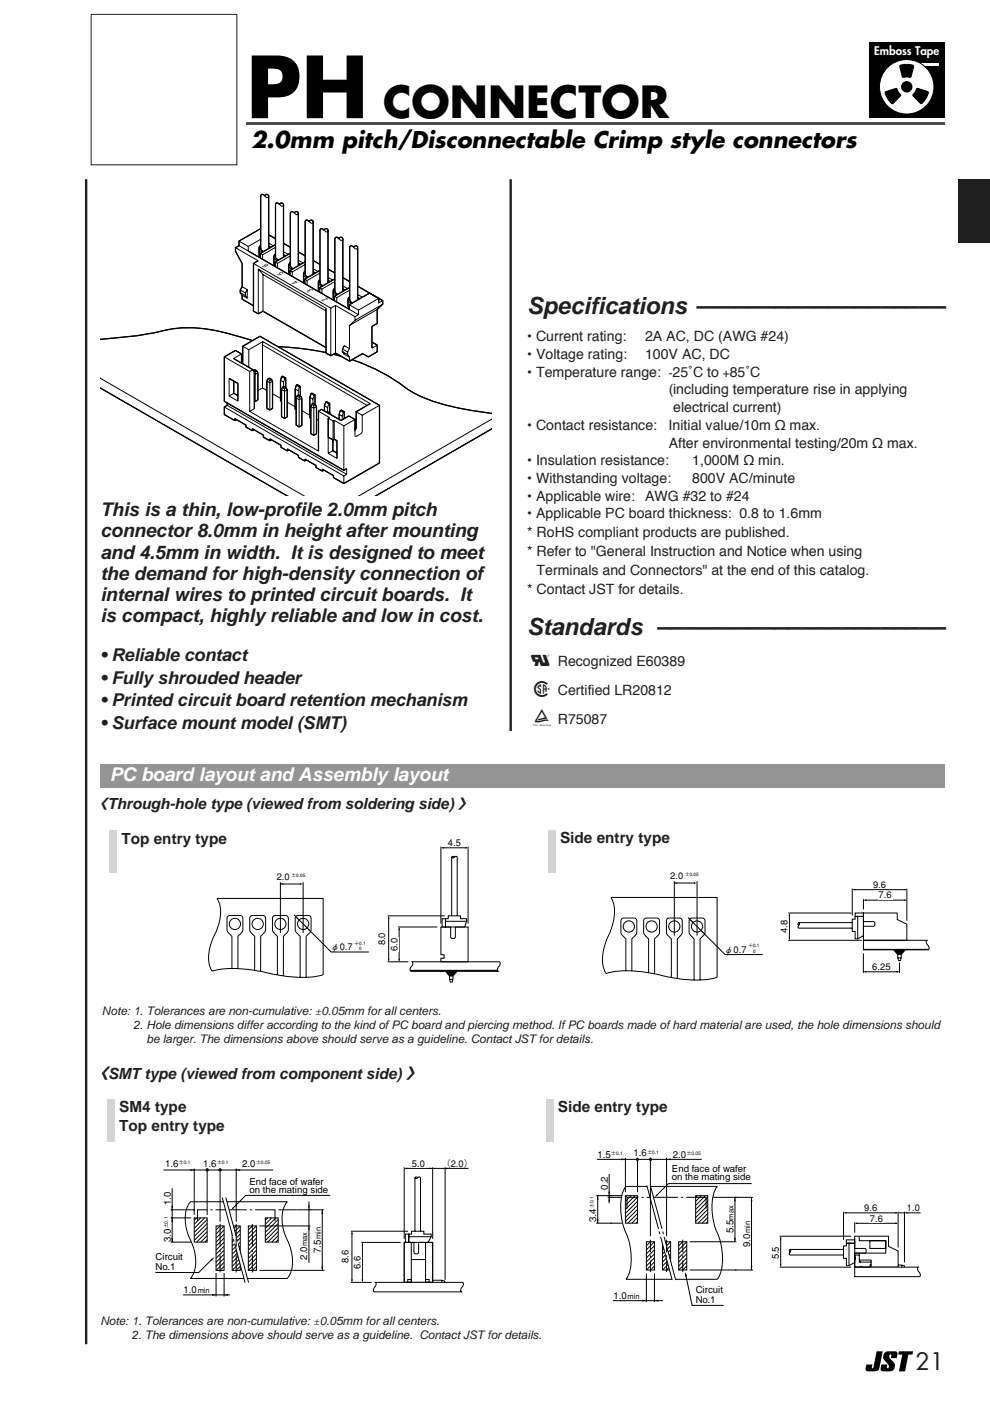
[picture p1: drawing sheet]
<svg xmlns="http://www.w3.org/2000/svg" width="210mm" height="297mm" viewBox="0 0 210 297" stroke-linecap="round" stroke-linejoin="round" font-family="sans-serif">
<g fill="none" stroke="#000" stroke-width=".21">
<path d="M49.9 52.5v.8l1.4 2.6v4.9l-.4 .7v.5l.4 .6v.8l2.5 1.4M49.9 52.5l4.8 2.8-1 .6 16.4 9.4 1-.5M50.7 51.1l1.9 1.2M50.7 52.1l25.3 14.6M52.6 52.3v.9M53.7 55.9v10.1l1.1 .5M54.8 57.1l1 1.1M54.9 52.6v1.5l.3 .4M55.2 53.7l.5 .3M55.3 52a.73 .73 0 0 0-.4 .7 .73 .73 0 0 0 .5 .7l.3-.2-.4-.4v-.3M55.3 50.7l-2.7 1.6M55.3 48.5l-4.6 2.6v1l-.8 .4"/>
<path d="M55.7 53.2v.3M55.7 54v1M55.8 58.2v7.8M55.8 58.2l13.3 7.7M56.1 41.5l.3-.2a.4 .4 0 0 1 .6 .3M57 51.8l.2-.2 .8 .5M57 49.8l1.4 .8M57 41.6v11.1M57 41.6l-.3 .3-.7-.5a.38 .38 0 0 0-.4-.2 .38 .38 0 0 0-.3 .4v11.2M57 52.2l.4 .2M58.1 54.4v1.6l.2 .3M58.3 55.6l.5 .2"/>
<path d="M58.4 53.9a.73 .73 0 0 0-.3 .7 .73 .73 0 0 0 .4 .6l.3-.2-.4-.4v-.3M58.4 52.4l-2.7 1.6M58.4 51.9l-3.2 1.8v1M58.8 55v.3M58.8 55.8v1M59.2 43.3l.3-.2a.4 .4 0 0 1 .6 .3M60.1 53.6l.2-.1 .8 .4M60.1 43.4v11.1M60.1 43.4l-.3 .3-.7-.5a.38 .38 0 0 0-.4-.2 .38 .38 0 0 0-.3 .4v11.2M60.1 54l.5 .3M60.1 51.6l1.5 .8M61.2 56.3v1.5l.3 .4"/>
<path d="M61.5 57.4l.5 .3M61.5 55.7a.73 .73 0 0 0-.3 .7 .73 .73 0 0 0 .5 .6l.3-.2-.5-.4 .1-.3M61.6 54.3l-2.8 1.5M61.6 53.7l-3.3 1.9v.9M62 56.8v.3M62 57.7v.9M62.4 45.1l.3-.2a.4 .4 0 0 1 .6 .3M63.2 53.4l1.5 .8M63.3 55.4l.1-.1 .9 .5M63.3 45.2v11.1M63.3 45.2l-.3 .3-.7-.5a.38 .38 0 0 0-.5-.1 .38 .38 0 0 0-.2 .3v11.2M63.3 55.8l.4 .3"/>
<path d="M64.4 58.1v1.5l.2 .4M64.6 59.2l.5 .3M64.7 57.5a.73 .73 0 0 0-.3 .7 .73 .73 0 0 0 .4 .6l.3-.2-.4-.4v-.3M64.7 56.1l-2.7 1.6M64.7 55.5l-3.2 1.9v.9M65.1 58.6v.3M65.1 59.5v.9M65.5 46.9l.3-.2a.4 .4 0 0 1 .6 .3M66.4 55.2l1.5 .9M66.4 57.2l.2-.1 .8 .5M66.4 47v11.1M66.4 47l-.3 .3-.7-.5a.38 .38 0 0 0-.4-.1 .38 .38 0 0 0-.3 .3v11.2"/>
<path d="M66.4 57.6l.4 .3M67.5 59.9v1.5l.3 .4M67.8 59.3a.73 .73 0 0 0-.3 .7 .73 .73 0 0 0 .5 .6l.2-.1-.4-.5v-.3M67.8 57.9l-2.7 1.6M67.9 57.3l-3.3 1.9v.9M68.7 48.8l.3-.3a.4 .4 0 0 1 .5 .3M69.5 59l.2-.1 .9 .5M69.5 48.8v11.2M69.5 48.8l-.3 .4-.7-.6a.38 .38 0 0 0-.4-.1 .38 .38 0 0 0-.3 .3v11.2M69.5 57l1.5 .9M69.5 59.4l.5 .3M71 59.7l-2.7 1.6"/>
<path d="M71 59.1l-3.2 1.9v1M71.8 50.6l.3-.3a.4 .4 0 0 1 .6 .3M72.7 58.9l1.4 .8M72.7 50.6v11.2M72.7 50.6l-.3 .4-.7-.5a.38 .38 0 0 0-.4-.2 .38 .38 0 0 0-.3 .3v11.3M75 52.4l.3-.2a.4 .4 0 0 1 .5 .3M75.8 52.5v11.1M75.8 52.5l-.3 .3-.7-.5a.38 .38 0 0 0-.4-.2 .38 .38 0 0 0-.3 .4v11.2M21.2 71.9a89.4 89.4 0 0 0 14.9-2.1 34.8 34.8 0 0 1 16.3 2.1l1.1 .3M47.6 75.7l5.3 3.1M47.6 75.7v9.4l25.3 14.6M50.9 62l1.1 .7"/>
<path d="M50.9 61.5l1.1 .6M51.2 75l-1.3-.7-2.3 1.4M51.2 75l-1.7 1 4.1 2.4M51.2 75v2M51.3 62.6l1.1 .6M51.3 60.8l1.1 .6M51.5 77.1v-3.7l3.6-2.1 25.4 14.6M51.5 73.4l1.2 .8M52.4 61.4l-.4 .7v.6l.4 .5M52.4 61.4v1.8M52.9 78.8v8.4M53.6 78.4l.3 .5v7.8l-1 .5"/>
<path d="M53.6 78.4l-.7 .4M53.7 78.5l.3-.1 .4 .2M53.8 78.6l.3 .2M53.9 79.3l.2 .1M54.1 78.8v.6M54.1 79.4v5.7M54.4 78.6l.3 .4M54.4 78.6l-.3 .2M54.7 79v5.8l-.6 .3M54.7 79l-.6 .4M54.8 66.5v-9.4l14.3 8.3v9.4l1 .6M55.7 73v9.2"/>
<path d="M55.7 72.4l22.8 13.2-3 1.7v3.4l-.3 .5M55.7 72.4l-3 1.8v3.6M55.7 72.4l-.1 .7 22.2 12.9M55.7 66l13.4 7.7M55.8 66l-1 .5M58.8 73.4l5.9 .6 4.4 .7M59.7 79.9l.2-.1 .7 .3v2.1M59.7 79.9l.7 .4M59.7 79.9l-.2 .8M67.8 61l.5 .3M68.2 60.5v.2M68.3 61.3v1"/>
<path d="M70.1 65.3v10.1M70.6 61.7l.1 1.5 .2 .4M70.7 75.1l1.6 .4M70.9 62.8l.5 .3M71 61.1a.73 .73 0 0 0-.4 .7 .73 .73 0 0 0 .5 .6l.3-.1-.4-.5v-.2M71.1 64.8l4.2 2.3M71.1 64.8v10.1M71.1 74.9l-1 .5M71.4 62.3v.2M71.4 63.1v1M72.6 74l1.1 .6M72.6 74.5l1.1 .7"/>
<path d="M72.7 60.8l.2-.1 .8 .5M72.7 61.3l.4 .2M73.8 63.5v1.5l.3 .4M74.1 64.6l1.9 1.2M74.1 64.6v1M74.1 73.9l-1.1-.6-.4 .7v.5l.4 .6 1.1 .6M74.1 62.9a.73 .73 0 0 0-.3 .7 .73 .73 0 0 0 .5 .6l.2-.1-.4-.5v-.2M74.1 61.5l-2.7 1.6M74.1 60.9l-3.2 1.9v1M74.5 64.1v.3M74.7 76.3a41.5 41.5 0 0 1 12.3 6.6 41.7 41.7 0 0 0 15 4.4l2.3 .4M75.3 67.1v.8l-1.2 1.1v4.9l-.4 .7v.6l.4 .5v.9l-3-1.7"/>
<path d="M75.8 62.6l.2-.1 .8 .5M75.8 63.1l.5 .2M75.8 60.7l5.3 3M78.9 72.5l1.1 .7M80 73.2v1.4l-1.9 1.1-1.2-.7-2.8 1.6M80 65.6v3l-1.1 .6v4.6l1.1-.6M80 65.6l-5.9 3.4M80.3 63.3l-1.9-1.2-4.3 2.5M81.1 63.7v.8l-1.1 1.1M81.1 63.7l-.8 .5v-.9l-4.3 2.5v.9l-.7 .4M81.1 64.5l-5.8 3.4M21.2 80.2l43.1 24.9"/>
<path d="M21.2 82.2l39.5 22.9M47.6 86.3v1.6l2.2 1.3M47.6 86.3l25.3 14.6M48.2 85.9l25.3 14.7M48.2 85.9l-.6 .4M48.2 85.4v.5M48.6 80.2l1.8 1.1v3.7l-1.8-1zM49.6 83.4l-1 .6M49.6 80.8v2.6M49.6 83.4l.8 .5M49.8 89.2v-.4l2.3 1.3v.4l1.4 .8M50.1 89l-.3 .2"/>
<path d="M53.5 91.3v-.4l2.4 1.4v.4l1.3 .7M53.8 91.1l-.3 .2M53.9 85l.2 .1M55.7 82.2l.9 .6M55.7 82.2l-1 .6M56.6 80.8v5.8l.6 .3M56.6 80.8l.6 .4M56.8 80.4l.4 .2M56.8 80.4l.3-.2 .4 .2M56.8 80.4l-.2 .4M57.2 93.4v-.4l2.4 1.4v.4l1.3 .8M57.2 80.6v.6"/>
<path d="M57.2 81.2v5.7M57.5 93.3l-.3 .1M57.5 80.4l.3 .4M57.5 80.4l-.3 .2M57.8 80.8v5.8l-.6 .3M57.8 80.8l-.6 .4M57.8 83.5l1.7 1M59.5 80.7v4.3l.2 .1M59.5 80.7l.6 .3M59.7 82.6v5.8l.6 .3M59.7 82.6l.6 .4M59.9 82.2l.4 .2"/>
<path d="M59.9 82.2l.3-.2 .5 .2M59.9 82.2l-.2 .4M60.1 81v1M60.3 82.4v.6M60.3 83v5.7M60.4 80.3l-.3 .7M60.6 80.1l-.2 .2M60.7 82.2l.2 .4M60.7 82.2l-.4 .2M60.9 82.6v5.8l-.6 .3M60.9 82.6l-.6 .4M60.9 85.3l1.7 1"/>
<path d="M60.9 95.6v-.4l2.4 1.3v.5l1.3 .7M61.3 95.4l-.4 .2M62.6 82.5v4.3l.2 .1M62.6 82.5l.6 .3M62.8 84.4v5.7l.6 .4M62.8 84.4l.6 .4M62.8 81.7l.2-.1 .7 .3v2.1M62.8 81.7l.7 .4M62.8 81.7l-.2 .8M63 84l.4 .2M63 84l.3-.2 .5 .2M63 84l-.2 .4"/>
<path d="M63.2 82.8v1M63.4 84.2v.6M63.4 84.8v5.7M63.5 82.1l-.3 .7M63.7 81.9l-.2 .2M63.8 84l.2 .4M63.8 84l-.4 .2M64 87.1l1.7 .9M64 84.4v5.8l-.6 .3M64 84.4l-.6 .4M64.6 97.7v-.4l2.4 1.4v.4l1.3 .8M65 97.5l-.4 .2"/>
<path d="M65.7 84.3v4.3l.2 .1M65.7 84.3l.6 .3M65.9 86.2v5.7l.6 .4M65.9 86.2l.6 .3M65.9 83.5l.2-.2 .7 .4v2.1M65.9 83.5l.7 .3M65.9 83.5l-.2 .8M66.1 85.7l-.2 .5M66.1 85.7l.4 .3M66.1 85.7l.3-.1 .5 .2M66.3 84.6v1M66.5 86v.5"/>
<path d="M66.5 86.5v5.8M66.6 83.8l-.3 .8M66.8 83.7l-.2 .1M66.9 85.8l.2 .4M66.9 85.8l-.4 .2M67.1 86.2v5.8l-.6 .3M67.1 86.2l-.6 .3M67.1 88.9l.4 .2M67.5 87.2l.7-.4 4.1 2.4 1.7-1 1.3 .7M67.5 87.2l2.3 1.3-.2 .2M67.5 87.2v8.4l-14.6-8.4M68.3 99.9v-.4l2.4 1.3v.4l2.2 1.3"/>
<path d="M68.7 99.7l-.4 .2M68.8 86l.7 .4M68.8 86v1.1M69 85.3l.2-.2 .7 .4v2.1M69 85.3l.7 .3M69 85.3l-.2 .7M69.3 87.5l.2-.2 .5 .3M69.5 86.4v1M69.6 88.7l1 .6M69.6 92.7l1 .6M69.6 88.7v7.4M69.7 85.6l-.2 .8"/>
<path d="M69.9 85.5l-.2 .1M70 87.6l.2 .3M70 87.6l-.2 .1M70.6 95.6l-1 .5M70.6 93.3v2.3M70.6 95.6l.8 .5M70.6 89.3v4M70.9 93.1l.5 .3v3.8l-1.8-1.1M70.9 89.1l2 1.2M70.9 89.1l-.3 .2M70.9 93.1l-.3 .2M70.9 89.1v4"/>
<path d="M71.9 87.8l.7 .4M71.9 87.8v1.1M72.1 87.1l.2-.2 .7 .4v1.4M72.1 87.1l.7 .3M72.1 87.1l-.2 .7M72.6 88.2v.8M72.8 87.4l-.2 .8M72.9 90.3v9.4M72.9 99.7l.6-.3v1.2M73 87.3l-.2 .1M75.5 87.3l1.3 .7M80.5 85.9l-3.7 2.1v3.5l-.3 .5-.9 .5h-.3v-3.6l-2.4 1.4"/>
<path d="M80.5 85.9v12.3l-7.6 4.3M104.3 88.8l-28.1 16.3M104.3 90.9l-24.5 14.2M72.9 100.9v1.6M73.5 100.6l-.6 .3"/>
</g>
<g fill="none" stroke="#000" stroke-width=".28">
<path d="M52.6 53.2l21.5 12.4v-1l4.3-2.5 1.9 1.2v.9M54.7 55.3l-1 .6v10.1l1.1 .5 .9-.5 13.4 7.7M55.3 52l-.4 .6v1.5l.3 .4M55.3 52.5v.3l.4 .4v.3M55.3 48.5l-4.6 2.6v1l-.8 .4v.8l1.4 2.6v4.9l-.4 .7v.5l.4 .6v.8l2.5 1.4M57 49.8l1.4 .8M57 52.7v-11.1a.47 .47 0 0 0-.5-.4 .47 .47 0 0 0-.4 .3l-.3-.2a.35 .35 0 0 0-.5 .3v11.2M57 52.2l.4 .2M58.4 53.9l-.3 .5v1.6l.2 .3M58.4 54.3v.3l.4 .4v.3M58.4 51.9l-3.2 1.8v1M60.1 54.5v-11.1a.47 .47 0 0 0-.4-.4 .47 .47 0 0 0-.5 .3l-.3-.2a.35 .35 0 0 0-.5 .3v11.2"/>
<path d="M60.1 54l.5 .3M60.1 51.6l1.5 .8M61.5 55.7l-.3 .6v1.5l.3 .4M61.6 56.1l-.1 .3 .5 .4v.3M61.6 53.7l-3.3 1.9v.9M63.2 53.4l1.5 .8M63.3 56.3v-11.1a.47 .47 0 0 0-.5-.4 .47 .47 0 0 0-.4 .3l-.3-.2a.35 .35 0 0 0-.5 .3v11.2M63.3 55.8l.4 .3M64.7 57.5l-.3 .6v1.5l.2 .4M64.7 57.9v.3l.4 .4v.3M64.7 55.5l-3.2 1.9v.9M66.4 55.2l1.5 .9"/>
<path d="M66.4 58.1v-11.1a.47 .47 0 0 0-.4-.3 .47 .47 0 0 0-.5 .2l-.3-.2a.35 .35 0 0 0-.5 .3v11.2M66.4 57.6l.4 .3M67.8 59.3l-.3 .6v1.5l.3 .4M67.8 59.7v.3l.4 .5v.2M67.9 57.3l-3.3 1.9v.9M69.5 60v-11.2a.47 .47 0 0 0-.4-.3 .47 .47 0 0 0-.4 .3l-.3-.3a.35 .35 0 0 0-.6 .3v11.2M69.5 57l1.5 .9M69.5 59.4l.5 .3M71 59.1l-3.2 1.9v1M72.7 58.9l1.4 .8M21.2 71.9a89.4 89.4 0 0 0 14.9-2.1 34.8 34.8 0 0 1 16.3 2.1l1.1 .3M49.5 76l4.1 2.4 .3 .5v7.8"/>
<path d="M51.2 77v-2l-1.3-.7-2.3 1.4v9.4l25.3 14.6 .6-.3M51.5 77.1v-3.7l3.6-2.1 25.4 14.6v12.3l-7.6 4.3-2.2-1.3v-.4l-2.4-1.3M53.7 78.5l.3-.1 .4 .2 .3 .4v5.8l-.6 .3-.2-.1M58.8 73.4l5.9 .6 4.4 .7M69.1 65.4v9.4l1 .6 1-.5 3 1.7 2.8-1.6 1.2 .7 1.9-1.1v-1.4l-1.1-.7M70.7 75.1l1.6 .4M71 61.1l-.4 .6 .1 1.5 .2 .4M71 61.6v.2l.4 .5v.2M72.7 61.8v-11.2a.47 .47 0 0 0-.4-.3 .47 .47 0 0 0-.5 .3l-.3-.3a.35 .35 0 0 0-.5 .3v11.3M72.7 61.3l.4 .2M73 73.3l-.4 .7v.5l.4 .6M74.1 62.9l-.3 .6v1.5l.3 .4"/>
<path d="M74.1 63.4v.2l.4 .5v.3M74.1 60.9l-3.2 1.9v1M74.7 76.3a41.5 41.5 0 0 1 12.3 6.6 41.7 41.7 0 0 0 15 4.4l2.3 .4M75.8 63.6v-11.1a.47 .47 0 0 0-.4-.4 .47 .47 0 0 0-.4 .3l-.4-.3a.35 .35 0 0 0-.5 .4v11.2M75.8 63.1l.5 .2M75.8 60.7l5.3 3v.8l-1.1 1.1v3l-1.1 .6v4.6M21.2 82.2l39.5 22.9M48.2 85.4v.5l-.6 .4v1.6l2.2 1.3 .3-.2M48.6 80.2l1.8 1.1v3.7M49.6 80.8v2.6l.8 .5M49.8 88.8l2.3 1.3v.4l1.4 .8 .3-.2M53.5 90.9l2.4 1.4v.4l1.3 .7 .3-.1"/>
<path d="M56.8 80.4l.3-.2 .4 .2 .3 .4v5.8l-.6 .3-.6-.3v-5.8zM57.2 93l2.4 1.4v.4l1.3 .8 .4-.2M59.9 82.2l.3-.2 .5 .2 .2 .4v5.8l-.6 .3-.6-.3v-5.8zM60.2 82l-.3 .2M60.6 82.2v-2.1l-.7-.3-.2 .1-.2 .8v4.3l.2 .1M60.9 95.2l2.4 1.3v.5l1.3 .7 .4-.2M63 84l.3-.2 .5 .2 .2 .4v5.8l-.6 .3-.6-.4v-5.7zM63.3 83.8l-.3 .2M63.7 84v-2.1l-.7-.3-.2 .1-.2 .8v4.3l.2 .1M64.6 97.3l2.4 1.4v.4l1.3 .8 .4-.2M66.1 85.7l.3-.1 .5 .2 .2 .4v5.8l-.6 .3-.6-.4v-5.7zM66.4 85.6l-.3 .1"/>
<path d="M66.8 85.8v-2.1l-.7-.4-.2 .2-.2 .8v4.3l.2 .1M68.8 87.1v-1.1l.2-.7 .2-.2 .7 .4v2.1M69.3 87.5l.2-.2 .5 .3 .2 .3M69.8 88.5l-.2 .2v4l1 .6 .3-.2 .5 .3v3.8M70.6 93.3v2.3l.8 .5M73 88.7v-1.4l-.7-.4-.2 .2-.2 .7v1.1M78.5 85.6l-3 1.7v3.4l-.2 .5v-2.3l-1.3-.7-1.7 1-4.1-2.4-.7 .4v8.4M104.3 90.9l-24.5 14.2"/>
</g>
<path d="M18.3 38v247M108.3 38v117" fill="none" stroke="#231f20" stroke-width=".5"/>
<path d="M.3 0h200v37h-200z" fill="#fff"/>
<path d="M52.2 25.9h148.1v.5h-148.1z" fill="#4d4d4d"/>
<path d="M184.2 8.9h16v16h-16z" fill="#000"/>
<path d="M194 13.3h5v.6h-5z" fill="#fff"/>
<circle cx="192.2" cy="18.4" r="5.8" fill="#fff" stroke="#000" stroke-width=".21"/>
<circle cx="192.2" cy="18.4" r="1.21" fill="#000"/>
<path d="M187.7 19.5l2.2-.7 .3 .1 .8 1.3-1.6 1.7a1.76 1.76 0 0 1-1.4-1.3zM190.8 13.9a3.9 3.9 0 0 1 2.9 0l-.5 2.3-.3 .2h-1.5zM194.4 18.8l2.3 .6a1.76 1.76 0 0 1-.6 1.8l-.2 .2a.63 .63 0 0 1-.8 .5l-1.6-1.7z" fill="#000" stroke="#000" stroke-width=".21"/>
<path d="M19.3 3.1h30.9v31.8h-30.9z" fill="#fff"/>
<path d="M19.3 3.1h30.9v31.8h-30.9z" fill="none" stroke="#231f20" stroke-width=".21"/>
<path d="M124.9 182.4l33.5-.1 .6 16.9 5.9 1.3 .1 11h-40.1z" fill-rule="evenodd" fill="#fff"/>
<g fill="none" stroke="#000" stroke-width=".21">
<path d="M129.5 190.3h22.5v16.9a23.2 23.2 0 0 1-11.7-.4 26.3 26.3 0 0 0-10.8-.7l-1 .3a7.5 7.5 0 0 1-.1-6.5 15.9 15.9 0 0 0 1.9-7l-.4-1.8zM143 186.8v11.6M143 187.2h4.4M145.9 194.5l7.8 7.9h8M147.8 186.8v11.6M159.7 197.9l-.2 .3 .2 .3h5.3M159.7 197.3l.2 .3-.2 .3M159.7 197.3l-.2 .3 .2 .3M159.7 197.3h5.3M132.7 205.8v-6.7a2.14 2.14 0 0 1-1.1-1.4v-2.5a.59 .59 0 0 1 .6-.6h2.2a.58 .58 0 0 1 .6 .6v2.5a2.13 2.13 0 0 1-1 1.4v6.7M137.5 206.2v-7.1a2.13 2.13 0 0 1-1-1.4v-2.5a.58 .58 0 0 1 .6-.6h2.2a.58 .58 0 0 1 .5 .6v2.5a2.13 2.13 0 0 1-1 1.4v7.3M142.3 207.2v-8.1a2.13 2.13 0 0 1-1-1.4v-2.5a.58 .58 0 0 1 .6-.6h2.2a.59 .59 0 0 1 .6 .6v2.5a2.13 2.13 0 0 1-1.1 1.4v8.4"/>
<path d="M147.2 207.8v-8.7a2.13 2.13 0 0 1-1.1-1.4v-2.5a.58 .58 0 0 1 .6-.6h2.2a.58 .58 0 0 1 .6 .6v2.5a2.13 2.13 0 0 1-1.1 1.4v8.7"/>
<circle cx="133.3" cy="196.4" r="1.19"/>
<circle cx="138.2" cy="196.4" r="1.19"/>
<circle cx="143" cy="196.4" r="1.19"/>
<circle cx="147.8" cy="196.4" r="1.19"/>
</g>
<path d="M143 187.2l.6-.1v.3zM146.3 195.2l.3-.2 .3 .6zM147.2 187.1l.6 .1-.6 .2zM148.7 197.3l.5 .4-.2 .2z" fill="#000"/>
<path d="M41.6 181.5h40.5v29.8h-40.5z" fill="#fff"/>
<g fill="none" stroke="#000" stroke-width=".21">
<path d="M46 190.5h22.5v16.2a24.3 24.3 0 0 1-11.7-.4 27.4 27.4 0 0 0-10.9-.7l-.9 .3a6.9 6.9 0 0 1-.1-6.2 14.7 14.7 0 0 0 1.9-6.7l-.4-1.8zM59.5 187v10.8M59.5 187.4h4.3M62.4 194l7.8 7.8h8M64.3 187v10.8M49.2 205.2v-6.7a2.13 2.13 0 0 1-1.1-1.3v-2.5a.58 .58 0 0 1 .6-.6h2.2a.58 .58 0 0 1 .6 .6v2.5a2.13 2.13 0 0 1-1.1 1.3v6.8M54 205.6v-7.1a2.13 2.13 0 0 1-1.1-1.3v-2.5a.58 .58 0 0 1 .6-.6h2.2a.58 .58 0 0 1 .6 .6v2.5a2.13 2.13 0 0 1-1 1.3v7.4M58.8 206.7v-8.2a2.13 2.13 0 0 1-1-1.3v-2.5a.58 .58 0 0 1 .6-.6h2.2a.59 .59 0 0 1 .5 .6v2.5a2.13 2.13 0 0 1-1 1.3v8.4M63.6 207.2v-8.7a2.13 2.13 0 0 1-1-1.3v-2.5a.58 .58 0 0 1 .6-.6h2.2a.58 .58 0 0 1 .6 .6v2.5a2.13 2.13 0 0 1-1.1 1.3v8.7M132.6 253.5h2.6v5.8h-2.6zM132.7 251.5h19.4zM132.7 251.5a9 9 0 0 0-.9 7l.6 2a13 13 0 0 1 .8 10.1l-.5 .6"/>
<path d="M132.9 253.5l-.3 .3M133.8 253.5l-1.2 1.2M134.7 253.5l-2.1 2M135.2 253.9l-2.6 2.5M135.2 254.7l-2.6 2.6M135.2 255.6l-2.6 2.5M135.2 256.4l-2.6 2.6M135.2 257.3l-2.1 2M135.2 258.1l-1.2 1.2M135.2 259l-.4 .3M152.1 251.5a9 9 0 0 0-.9 7l.5 2a13 13 0 0 1 .8 10.1l-.4 .6M132.7 271.2h19.4z"/>
<path d="M137 263.3h1.8v6h-1.8zM137.9 263.3l-.9 .8M138.8 263.3l-1.8 1.7M138.8 264.1l-1.8 1.7M138.8 265l-1.8 1.7M138.8 265.8l-1.8 1.8M138.8 266.7l-1.8 1.7M138.8 267.6l-1.8 1.7M138.8 268.4l-.9 .9M140.5 263.3h1.7v6h-1.7zM141.3 263.3l-.8 .8M142.2 263.3l-1.7 1.7"/>
<path d="M142.2 264.1l-1.7 1.7M142.2 265l-1.7 1.7M142.2 265.8l-1.7 1.8M142.2 266.7l-1.7 1.7M142.2 267.6l-1.7 1.7M142.2 268.4l-.9 .9M143.9 263.3h1.7v6h-1.7zM144.8 263.3l-.9 .8M145.6 263.3l-1.7 1.7M145.6 264.1l-1.7 1.7M145.6 265l-1.7 1.7M145.6 265.8l-1.7 1.8"/>
<path d="M145.6 266.7l-1.7 1.7M145.6 267.6l-1.7 1.7M145.6 268.4l-.8 .9"/>
<circle cx="49.8" cy="195.9" r="1.19"/>
<circle cx="54.6" cy="195.9" r="1.19"/>
<circle cx="59.5" cy="195.9" r="1.19"/>
<circle cx="64.3" cy="195.9" r="1.19"/>
</g>
<path d="M59.5 187.4l.6-.1v.3zM63 194.5l.4 .5-.6-.3zM63.6 187.3l.7 .1-.7 .2zM65.2 196.8l.5 .3-.2 .3z" fill="#000"/>
<path d="M137.9 262.8v6.9M144.8 262.8v6.9" fill="none" stroke="#000" stroke-width=".21" stroke-dasharray="2.6 .7 .4 .7" stroke-linecap="butt"/>
<path d="M149.7 256.3v-2.4h-16.8v2.4" fill="none" stroke="#000" stroke-width=".21" stroke-dasharray="6.6 .7 .4 .7" stroke-linecap="butt"/>
<path d="M137.2 251.4h.7l5.4 20h-.8z" fill="#fff"/>
<g fill="none" stroke="#000" stroke-width=".21">
<path d="M40.4 254.8h20.5zM40.4 254.8a7.4 7.4 0 0 0-.4 7.3 9.3 9.3 0 0 1 .8 8.3l-.4 .7M41.2 258.2h2.7v5.2h-2.7zM41.7 258.2l-.5 .5M42.6 258.2l-1.4 1.4M43.4 258.2l-2.2 2.2M43.9 258.6l-2.7 2.7M43.9 259.4l-2.7 2.8M45.8 259.9h1.7v9.4h-1.7zM46.7 259.9l-.9 .9M47.5 259.9l-1.7 1.7M49.2 259.9h1.7v9.4h-1.7z"/>
<path d="M50.1 259.9l-.9 .9M50.9 259.9l-1.7 1.7M52.7 259.9h1.7v9.4h-1.7zM53.5 259.9l-.8 .9M54.4 259.9l-1.7 1.7M56.2 258.2h2.8v5.2h-2.8zM56.8 258.2l-.6 .5M57.6 258.2l-1.4 1.4M58.5 258.2l-2.3 2.2M59 258.6l-2.8 2.7M59 259.4l-2.8 2.8M60.9 254.8a7.4 7.4 0 0 0-.3 7.3 9.3 9.3 0 0 1 .8 8.3l-.5 .7"/>
<path d="M126.4 253.5h5.4M126.4 259.3h5.4M126.6 245.8h22.2M126.7 253.5v5.8M128.8 253.9h3M129.2 248.9v6.2M132.6 245.5v7.3M135.2 245.5v7.3M137.2 251.4l2.4 9.1M137.9 251.4l2.5 9.1M137.9 245.5v16.6M141.3 245.5v16.6"/>
<path d="M147.5 253.5h2.6v5.8h-2.6zM147.8 253.5l-.3 .3M148.7 253.5l-1.2 1.2M149.5 253.5l-2 2M150.1 253.9l-2.6 2.5M150.1 254.7l-2.6 2.6M150.1 255.6l-2.6 2.5M150.1 256.4l-2.6 2.6M150.1 257.3l-2.1 2M150.1 258.1l-1.2 1.2M150.1 259l-.4 .3M151.2 253.9h8.5"/>
<path d="M155.8 253.9v9.4M159.3 253.9v15.4M159.4 250.9h-17.7l-2.5 2.6M40.4 271.1h20.5zM43.9 260.3l-2.7 2.7M43.9 261.1l-2.2 2.3M43.9 262l-1.3 1.4M43.9 262.8l-.5 .6M47.5 260.8l-1.7 1.7M47.5 261.6l-1.7 1.8M47.5 262.5l-1.7 1.7M47.5 263.4l-1.7 1.7"/>
<path d="M47.5 264.2l-1.7 1.7M47.5 265.1l-1.7 1.7M47.5 265.9l-1.7 1.7M47.5 266.8l-1.7 1.7M47.5 267.6l-1.7 1.7M47.5 268.5l-.8 .8M50.9 260.8l-1.7 1.7M50.9 261.6l-1.7 1.8M50.9 262.5l-1.7 1.7M50.9 263.4l-1.7 1.7M50.9 264.2l-1.7 1.7M50.9 265.1l-1.7 1.7"/>
<path d="M50.9 265.9l-1.7 1.7M50.9 266.8l-1.7 1.7M50.9 267.6l-1.7 1.7M50.9 268.5l-.8 .8M54.4 260.8l-1.7 1.7M54.4 261.6l-1.7 1.8M54.4 262.5l-1.7 1.7M54.4 263.4l-1.7 1.7M54.4 264.2l-1.7 1.7M54.4 265.1l-1.7 1.7M54.4 265.9l-1.7 1.7M54.4 266.8l-1.7 1.7"/>
<path d="M54.4 267.6l-1.7 1.7M54.4 268.5l-.9 .8M59 260.3l-2.8 2.7M59 261.1l-2.2 2.3M59 262l-1.4 1.4M59 262.8l-.5 .6M129.9 275.8h10.7M137 270v6.1M138.8 270v6.1M139.8 261.1l.1 .6M140.1 262.2l2.4 9.2M140.5 261.1l.2 .6"/>
<path d="M140.8 262.2l2.5 9.2M145.4 270.1l1.3 6.7h6.7M146.2 263.3h9.9M146.2 269.3h13.5"/>
</g>
<g fill="#000">
<path d="M126.7 253.5l.2 .8h-.4zM126.5 258.5h.4l-.2 .8zM129.2 253.9l.2 .8h-.4zM129 252.7h.4l-.2 .8zM131.8 245.6l.8 .2-.8 .2zM139.2 253.2l.2 .3-.6 .3zM141.3 245.8l.9-.2v.4zM155.8 253.9l.2 .8h-.4zM159.3 253.9l.2 .8h-.4zM136.2 275.6l.8 .2-.8 .2zM138.7 275.8l.9-.2v.4zM145.3 269.7l.4 .9-.5 .1z"/>
<path d="M155.6 262.4h.4l-.2 .9zM159.1 268.4h.4l-.2 .9z"/>
<circle cx="135.1" cy="245.8" r=".34"/>
<circle cx="137.9" cy="245.8" r=".34"/>
</g>
<path d="M141.3 262.8v6.9" fill="none" stroke="#000" stroke-width=".21" stroke-dasharray="2.6 .7 .4 .7" stroke-linecap="butt"/>
<path d="M46.7 259.5v10.3M53.5 259.5v10.3" fill="none" stroke="#000" stroke-width=".21" stroke-dasharray="4.9 .7 .4 .7" stroke-linecap="butt"/>
<path d="M58.3 258.9v-2.4h-16.4v2.4" fill="none" stroke="#000" stroke-width=".21" stroke-dasharray="6.6 .7 .4 .7" stroke-linecap="butt"/>
<path d="M47.1 253.9h.8l4.8 18h-.7z" fill="#fff"/>
<g fill="none" stroke="#000" stroke-width=".21">
<path d="M34.7 248.1h23.2M36.2 256.5h5.1M36.2 258.2h4.4M36.5 251.9v11.5M41.2 247.7v9.9M43.9 247.7v9.9M46.7 247.7v11.3M47.1 253.9l2.2 8.2M47.9 253.9l2.2 8.2M50.1 247.7v11.3M55 259.9h10.8M59.1 256.5h9.5"/>
<path d="M65.5 254.7v13.1M68.3 256.5v12.8M70 253.4h-17.9l-2.7 2.8M88 249.7l.2 .2 .4-.2M88 249.7l.2-.2 .4 .2M88 249.7v11.3M88.6 249.7l.3-.2 .3 .2v11.3M36.2 263.4h4.4M38.8 274.5h10M44.9 267l-2.8 2.8h-9.1M45.8 269.9v5M47.5 269.9v5"/>
<path d="M49.5 262.6l.1 .6M49.8 263.8l2.2 8.1M50.2 262.6l.2 .6M50.5 263.8l2.2 8.1M55 269.3h13.8M85.7 263.4h2.1v2.1l.3 .3 .6-.1 .1-2.3h2.9v8.5h-6zM85.9 261.7h.8v1.7h-.8zM86.7 262.2v1.2h4l.7-1.2M87.3 261h2.6v.7h1.5v.5h-4.7v-.5h.6zM91.7 271.4h2l.6 .2v.4l-.6 .2h-2M93.7 271.4v.8"/>
</g>
<path d="M50.1 259.5v10.3" fill="none" stroke="#000" stroke-width=".21" stroke-dasharray="4.9 .7 .4 .7" stroke-linecap="butt"/>
<g fill="#000">
<path d="M36.5 258.2l.2 .9h-.4zM36.3 255.7h.4l-.2 .8zM40.3 247.9l.9 .2-.9 .2zM49.4 255.9l.2 .2-.6 .4zM50.1 248.1l.8-.2v.4zM65.3 255.6h.4l-.2 .8zM68.3 256.5l.2 .8h-.4zM36.3 262.5h.4l-.2 .9zM44.6 267l.8-.5-.5 .9zM45 274.4l.8 .1-.8 .2zM47.5 274.5l.8-.1v.3zM65.5 259.9l.2 .8h-.4z"/>
<path d="M68.1 268.5h.4l-.2 .8z"/>
<circle cx="43.9" cy="248" r=".34"/>
<circle cx="46.7" cy="248" r=".34"/>
</g>
<path d="M79.6 271.9h18.5a.82 .82 0 0 1-.3 1.2l-.1 .6 .2 .2h-18.6a.82 .82 0 0 1 .3-1.2l.1-.6z" fill="#fff" stroke="#000" stroke-width=".21"/>
<path d="M85.7 247.5v15.2M85.9 247.7h13.4M91.7 247.5v15.2M85.7 263.4h1.2l.3 .3v8.2h-1.5zM86.5 271.3h.7v.6h-.7zM87.2 267.1h3M90.2 271.3h.8v.6h-.8zM90.3 263.5l.2-.1h1.2v8.5h-1.5z" fill="none" stroke="#000" stroke-width=".21"/>
<path d="M85.7 247.7l.6-.1v.3zM91.1 247.6l.6 .1-.6 .2zM94.2 247.7l.7-.1v.3z" fill="#000"/>
<path d="M87.2 245.8h3v1.7h-3z" fill="#fff"/>
<path d="M74.6 261l.2 .7h-.3zM74.5 271.3h.3l-.2 .6zM76.8 263.4l.2 .6h-.3zM76.7 271.3h.3l-.2 .6z" fill="#000"/>
<path d="M74.4 271.9h4.4M74.4 261h12.1M74.6 261.3v10.3M76.6 263.4h8.3M76.8 263.7v7.9" fill="none" stroke="#000" stroke-width=".21"/>
<g fill="#fff">
<path d="M72.3 264.9h1.8v3.1h-1.8z"/>
<path d="M74.9 266.1h1.8v3.1h-1.8z"/>
</g>
<path d="M93.7 194.8h.7v1.7h-.7zM94.4 195.3v1.2h4.1l.4-1.2M95 194.2h2.6v.6h1.3v.5h-4.5v-.5h.6zM95.8 181.7l.2 .2 .4-.2M95.8 181.7l.2-.1 .4 .1M95.8 181.7v12.5M96.4 181.7l.3-.1 .2 .1v12.5M94.4 247.5v23.9" fill="none" stroke="#000" stroke-width=".21"/>
<path d="M87.4 203.9h18.5a.82 .82 0 0 1-.3 1.2l-.1 .6 .1 .2h-18.5a.82 .82 0 0 1 .3-1.2l.1-.5z" fill="#fff" stroke="#000" stroke-width=".21"/>
<path d="M94.4 205.8h2.6l-1 1.1h-.7z" fill="#000" stroke="#000" stroke-width=".21"/>
<path d="M93.5 179.5v16.3M93.7 179.8h5.3M99.2 179.5v16.3M93.5 196.5h2.1v2.1l.3 .4 .6-.2v-2.3h2.7v7.4h-5.7v-.7h.7v-.8h-.7zM95.3 206.9l.2 1.3h.4l.1-1.3M95.3 207.6h.7" fill="none" stroke="#000" stroke-width=".21"/>
<path d="M93.5 179.8l.6-.2v.3zM98.6 179.6l.6 .2-.6 .1zM86.9 205.6h18.6l.1 .3h-18.5z" fill="#000"/>
<path d="M94.8 177.8h3.1v1.8h-3.1z" fill="#fff"/>
<path d="M82.4 194.2l.2 .6h-.3zM84.6 196.5l.2 .7h-.3zM82.3 203.3h.3l-.2 .6zM84.5 203.3h.3l-.2 .6z" fill="#000"/>
<path d="M82.2 194.2h12.1M82.4 194.4v9.3M84.4 196.5h8.3M84.6 196.8v6.9M82.2 203.9h4.4" fill="none" stroke="#000" stroke-width=".21"/>
<g fill="#fff">
<path d="M80.1 197.5h1.8v3.1h-1.8z"/>
<path d="M82.7 198.7h1.7v3.1h-1.7z"/>
</g>
<g fill="none" stroke="#000" stroke-width=".21">
<path d="M167.1 193.6h13.5M167.1 199.4h15.6M167.4 193.8v5.3M169.4 196.2l-.2 .3 .2 .3h11.3M169.4 195.6l.1 .3-.1 .3M169.4 195.6l-.2 .3 .2 .3M169.4 195.6h11.3M180.7 194.9h.6v-.6h.6v4.8h-.6v-1.6h-.6zM180.7 188.4v5.7M180.9 188.6h11.1M181.3 193.6h1.8v.7h-1.8zM181.9 194.3h1.2v4.1l-1.2 .7"/>
<path d="M183.1 193.6h7.1v1.4l2.1 .9v3.5h-9.2v-3h2.1l.3-.3-.2-.7h-2.2zM183.1 199.4h13.5a.82 .82 0 0 0 .3 1.2l.1 .5-.2 .3h-13.7zM183.1 190.6v2.2M183.3 190.8h8.7M192.3 188.4v6.8M183.1 202.1v4.2M183.3 206h7.2M190.3 202.4l.2 1.3h.4l.2-1.3M190.3 203.1h.8M190.7 204.1v2.2"/>
</g>
<path d="M189.4 201.3h2.6l-.9 1.1h-.8z" fill="#000" stroke="#000" stroke-width=".21"/>
<path d="M167.4 193.6l.1 .6h-.3zM167.2 198.7h.3l-.1 .7zM180.7 188.6l.6-.1v.3zM183.1 190.8l.6-.1v.3zM191.6 188.5l.7 .1-.7 .2zM191.6 190.7l.7 .1-.7 .2zM183.1 201.2h13.9l-.2 .2h-13.7zM183.1 206l.6-.1v.3zM190.1 205.9l.6 .1-.6 .2z" fill="#000"/>
<g fill="#fff">
<path d="M186.2 188.9h3v1.8h-3z"/>
<path d="M185 186.7h3v1.7h-3z"/>
<path d="M165.4 195h1.8v3h-1.8z"/>
<path d="M184.8 204.1h4.2v1.8h-4.2z"/>
</g>
<path d="M167.5 265.5l-.2 .3 .2 .3h11.3M167.5 264.9l.2 .3-.2 .3M167.5 264.9l-.2 .3 .2 .3M167.5 264.9h11.3M178.8 264.2h.7v-.6h.5v4.7h-.5v-1.5h-.7zM179.5 262.9h1.7v.7h-1.7zM180 263.6h1.2v4.1l-1.2 .6M181.2 262.1h7.2v2.2l2 .9v3.5h-9.2v-3h2.1l.3-.3-.1-.7h-2.3zM190.4 268.2l1.4 .2v.4l-1.4 .1M191.2 268.2v.7" fill="none" stroke="#000" stroke-width=".21"/>
<path d="M181.2 268.7h13.5a.82 .82 0 0 0 .3 1.2l.1 .5-.1 .3h-13.8z" fill="#fff" stroke="#000" stroke-width=".21"/>
<g fill="none" stroke="#000" stroke-width=".21">
<path d="M178.8 256.9v6M179.1 257.1h11.1M181.2 259.1v2.2M181.5 259.4h8.7M190.4 257.1h1.4M190.4 256.9v7.6M191.8 256.9v10.7M192 257.1h3.2M181.2 266.5h.2v.5h-.2M182.2 262.1v1h5.6v2.6h-6.6M182.2 265.7v1.9h2.5M182.2 267.2h2.5v1.5"/>
<path d="M182.2 266.1h-1v2.3l.3 .3h.8l.1-.2 .3 .2h1.6l.2-.3v-.3h.2M182.2 267.4l.3 .2M184.4 263.1h3.4v1.6h-3.4z"/>
</g>
<path d="M178.8 257.1l.7-.1v.3zM181.2 259.4l.7-.2v.3zM189.8 257l.6 .1-.6 .2zM189.8 259.2l.6 .2-.6 .1zM191.8 257.1l.6-.1v.3z" fill="#000"/>
<g fill="#fff">
<path d="M184.3 257.4h3v1.8h-3z"/>
<path d="M183.1 255.2h3.1v1.8h-3.1z"/>
<path d="M192.1 255.2h3.1v1.8h-3.1z"/>
</g>
<path d="M165.5 262.1l.2 .6h-.3zM165.4 268h.3l-.2 .7z" fill="#000"/>
<path d="M165.3 262.1h15.2M165.3 268.7h15.2M165.5 262.3v6.1" fill="none" stroke="#000" stroke-width=".21"/>
<path d="M163.6 264.1h1.7v3.1h-1.7z" fill="#fff"/>
<g fill="#d1d3d4">
<path d="M116.3 176h1.5v9h-1.5z"/>
<path d="M23.3 176h1.5v9h-1.5z"/>
<path d="M115.8 233h1.5v9h-1.5z"/>
<path d="M22.8 233h1.5v9h-1.5z"/>
</g>
<path d="M21.3 162h179v5h-179z" fill="#939598"/>
<path d="M203.3 38h6.6v13.5h-6.6z" fill="#231f20"/>
<path d="M185.9 286.5h1.3l-.8 3.6a.9 .9 0 0 1-.9 .7h-1.5a.49 .49 0 0 1-.5-.6l.2-.9h1.3l-.1 .7 .2 .1zM187.7 286.7l.5-.2h1.6a.49 .49 0 0 1 .5 .6l-.2 .9h-1.2l.1-.8a.48 .48 0 0 0-.5 .4 .48 .48 0 0 0 .3 .6 1.54 1.54 0 0 1 .5 2.3l-.5 .3h-1.6a.49 .49 0 0 1-.5-.7l.2-.8h1.2l-.1 .7a.48 .48 0 0 0 .5-.4 .48 .48 0 0 0-.3-.5 1.54 1.54 0 0 1-.5-2.4zM190.6 286.5h3l-.1 .7h-.9l-.7 3.6h-1.3l.7-3.6h-.9z" fill="#000"/>
<text font-size="17.6" x="52.2" y="25.1">PH</text>
<text font-size="9.2" x="81.2" y="25.1">CONNECTOR</text>
<g font-size="7" fill="#231f20">
<text x="111.8" y="147.9">1</text>
<text x="111.8" y="154">2</text>
</g>
<g font-size="5" fill="#231f20">
<text x="111.8" y="66.6">Specifications –––––––––––––––––––</text>
<text x="111.8" y="134.7">Standards ––––––––––––––––––––––</text>
<text x="194.1" y="290.5">21</text>
</g>
<text font-size="4.8" x="53.2" y="31.4">2.0mm pitch/Disconnectable Crimp style connectors</text>
<text font-size="4.7" fill="#231f20" x="112.6" y="141.2">0</text>
<g font-size="4" fill="#231f20">
<text x="21.3" y="109.4">This is a thin, low-profile 2.0mm pitch</text>
<text x="21.3" y="113.9">connector 8.0mm in height after mounting</text>
<text x="21.3" y="118.4">and 4.5mm in width. It is designed to meet</text>
<text x="21.3" y="122.9">the demand for high-density connection of</text>
<text x="21.3" y="127.4">internal wires to printed circuit boards. It</text>
<text x="21.3" y="131.9">is compact, highly reliable and low in cost.</text>
</g>
<text font-size="4" fill="#fff" x="23.3" y="165.5">PC board layout and Assembly layout</text>
<g font-size="3.8" fill="#231f20">
<text x="21.3" y="140.2">• Reliable contact</text>
<text x="21.3" y="145">• Fully shrouded header</text>
<text x="21.3" y="149.7">• Printed circuit board retention mechanism</text>
<text x="21.3" y="154.5">• Surface mount model (SMT)</text>
</g>
<text font-size="3.3" fill="#231f20" x="19.6" y="228.8">〈SMTtype (viewed from component side) 〉</text>
<g font-size="3.2" fill="#231f20">
<text x="25.8" y="178.9">Top entry type</text>
<text x="118.8" y="178.7">Side entry type</text>
<text x="25.3" y="235.9">SM4 type</text>
<text x="25.3" y="239.9">Top entry type</text>
<text x="118.3" y="235.7">Side entry type</text>
</g>
<text font-size="3.1" fill="#231f20" x="19.8" y="171.6">〈Through-hole type (viewed from soldering side) 〉</text>
<g font-size="3" fill="#231f20">
<text x="111.8" y="72.4">• Current rating:</text>
<text x="111.8" y="76.1">• Voltage rating:</text>
<text x="136.8" y="76.1">100V AC, DC</text>
<text x="136.8" y="72.4">2A AC, DC (AWG #24)</text>
<text x="111.8" y="79.9">• Temperature range:</text>
<text x="141.8" y="83.6">(including temperature rise in applying</text>
<text x="142.6" y="79.9">25˚C to</text>
<text x="154.7" y="79.9">85˚C</text>
<text x="142.7" y="87.4">electrical current)</text>
<text x="111.8" y="91.1">• Contact resistance:</text>
<text x="141.8" y="91.1">Initial value/10m Ω max.</text>
<text x="141.8" y="94.9">After environmental testing/20m Ω max.</text>
<text x="111.8" y="98.6">• Insulation resistance:</text>
<text x="146.8" y="98.6">1,000M Ω min.</text>
<text x="111.8" y="102.4">• Withstanding voltage:</text>
<text x="111.8" y="106.1">• Applicable wire:</text>
<text x="136.8" y="106.1">AWG #32 to #24</text>
<text x="146.8" y="102.4">800V AC/minute</text>
<text x="111.8" y="109.9">• Applicable PC board thickness: 0.8 to 1.6mm</text>
<text x="111.8" y="113.9">* RoHS compliant products are published.</text>
<text x="111.8" y="117.9">* Refer to &quot;General Instruction and Notice when using</text>
<text x="111.8" y="125.9">* Contact JST for details.</text>
<text x="113.8" y="121.9">Terminals and Connectors&quot; at the end of this catalog.</text>
<text x="118.3" y="141.2">Recognized E60389</text>
<text x="118.3" y="147.3">Certified LR20812</text>
<text x="118.3" y="153.4">R75087</text>
</g>
<text font-size="2.5" fill="#fff" x="185.4" y="11.7">Emboss Tape</text>
<g font-size="2.5" fill="#231f20">
<text x="141.8" y="79.9">-</text>
<text x="153.3" y="79.9">+</text>
<text x="21.6" y="215.2">Note: 1. Tolerances are non-cumulative: ±0.05mm for all centers.</text>
<text x="28.3" y="218.2">2. Hole dimensions differ according to the kind of PC board and piercing method. If PC boards made of hard material are used, the hole dimensions should</text>
<text x="31.1" y="221.2">be larger. The dimensions above should serve as a guideline. Contact JST for details.</text>
<text x="21.3" y="280.8">Note: 1. Tolerances are non-cumulative: ±0.05mm for all centers.</text>
<text x="27.9" y="283.8">2. The dimensions above should serve as a guideline. Contact JST for details.</text>
</g>
<g font-size="2">
<text x="95" y="179.4">4.5</text>
<text x="58.7" y="186.7">2.0</text>
<text x="142.1" y="186.5">2.0</text>
<text x="185.1" y="188.3">9.6</text>
<text x="186.3" y="190.5">7.6</text>
<text x="167" y="197.9" transform="rotate(-90 167 197.9)">4.8</text>
<text x="70" y="201.5">φ0.7</text>
<text x="81.7" y="200.4" transform="rotate(-90 81.7 200.4)">8.0</text>
<text x="84.3" y="201.6" transform="rotate(-90 84.3 201.6)">6.0</text>
<text x="153.6" y="202">φ0.7</text>
<text x="185" y="205.7">6.25</text>
<text x="126.7" y="245.4">1.5</text>
<text x="134.3" y="245.2">1.6</text>
<text x="142.7" y="245.4">2.0</text>
<text x="35" y="247.4">1.6</text>
<text x="43.1" y="247.4">1.6</text>
<text x="51.4" y="247.4">2.0</text>
<text x="52.9" y="251.2">End face of wafer</text>
<text x="87.3" y="247.3">5.0</text>
<text x="93.6" y="247.3">（2.0）</text>
<text x="142.5" y="248.5">End face of wafer</text>
<text x="142.5" y="250.2">on the mating side</text>
<text x="36.2" y="255.5" transform="rotate(-90 36.2 255.5)">1.0</text>
<text x="52.9" y="252.9">on the mating side</text>
<text x="128.8" y="252.2" transform="rotate(-90 128.8 252.2)">0.2</text>
<text x="183.3" y="256.8">9.6</text>
<text x="192.3" y="256.8">1.0</text>
<text x="36.2" y="263.4" transform="rotate(-90 36.2 263.4)">3.0</text>
<text x="126.4" y="259.1" transform="rotate(-90 126.4 259.1)">3.4</text>
<text x="155.5" y="261.5" transform="rotate(-90 155.5 261.5)">5.5</text>
<text x="184.4" y="259">7.6</text>
<text x="33" y="267.2">Circuit</text>
<text x="33" y="269.3">No.1</text>
<text x="65.1" y="267.1" transform="rotate(-90 65.1 267.1)">2.0</text>
<text x="68" y="265.7" transform="rotate(-90 68 265.7)">7.5</text>
<text x="73.9" y="267.8" transform="rotate(-90 73.9 267.8)">8.6</text>
<text x="76.5" y="269" transform="rotate(-90 76.5 269)">6.6</text>
<text x="159" y="264.4" transform="rotate(-90 159 264.4)">9.0</text>
<text x="165.1" y="267" transform="rotate(-90 165.1 267)">5.5</text>
<text x="38.9" y="274.2">1.0</text>
<text x="130.1" y="275.5">1.0</text>
<text x="147.5" y="274.2">Circuit</text>
<text x="147.5" y="276.2">No.1</text>
</g>
<g font-size="1.7">
<text x="57.1" y="56.1" transform="rotate(-150 57.1 56.1)">6</text>
<text x="60.2" y="57.9" transform="rotate(-150 60.2 57.9)">5</text>
<text x="63.4" y="59.7" transform="rotate(-150 63.4 59.7)">4</text>
<text x="66.5" y="61.6" transform="rotate(-150 66.5 61.6)">3</text>
<text x="69.7" y="63.4" transform="rotate(-150 69.7 63.4)">2</text>
</g>
<g font-size="1.6">
<text x="68" y="262.8" transform="rotate(-90 68 262.8)">min</text>
<text x="155.5" y="258.6" transform="rotate(-90 155.5 258.6)">max</text>
<text x="159" y="261.4" transform="rotate(-90 159 261.4)">min</text>
<text x="65.1" y="264.2" transform="rotate(-90 65.1 264.2)">max</text>
<text x="41.9" y="274.2">min</text>
<text x="133" y="275.5">min</text>
</g>
<g font-size="1">
<text x="61.8" y="185.9">±0.05</text>
<text x="145.2" y="185.7">±0.05</text>
<text x="75.2" y="200.3">＋0.1</text>
<text x="75.2" y="201.4">0</text>
<text x="158.7" y="200.9">＋0.1</text>
<text x="158.7" y="202">0</text>
<text x="129.6" y="244.8">±0.1</text>
<text x="137.3" y="244.6">±0.1</text>
<text x="145.6" y="244.8">±0.05</text>
<text x="37.9" y="246.8">±0.1</text>
<text x="46" y="246.8">±0.1</text>
<text x="54.3" y="246.8">±0.05</text>
<text x="125.8" y="256.1" transform="rotate(-90 125.8 256.1)">±0.1</text>
<text x="35.6" y="260.4" transform="rotate(-90 35.6 260.4)">±0.1</text>
</g>
</svg>
